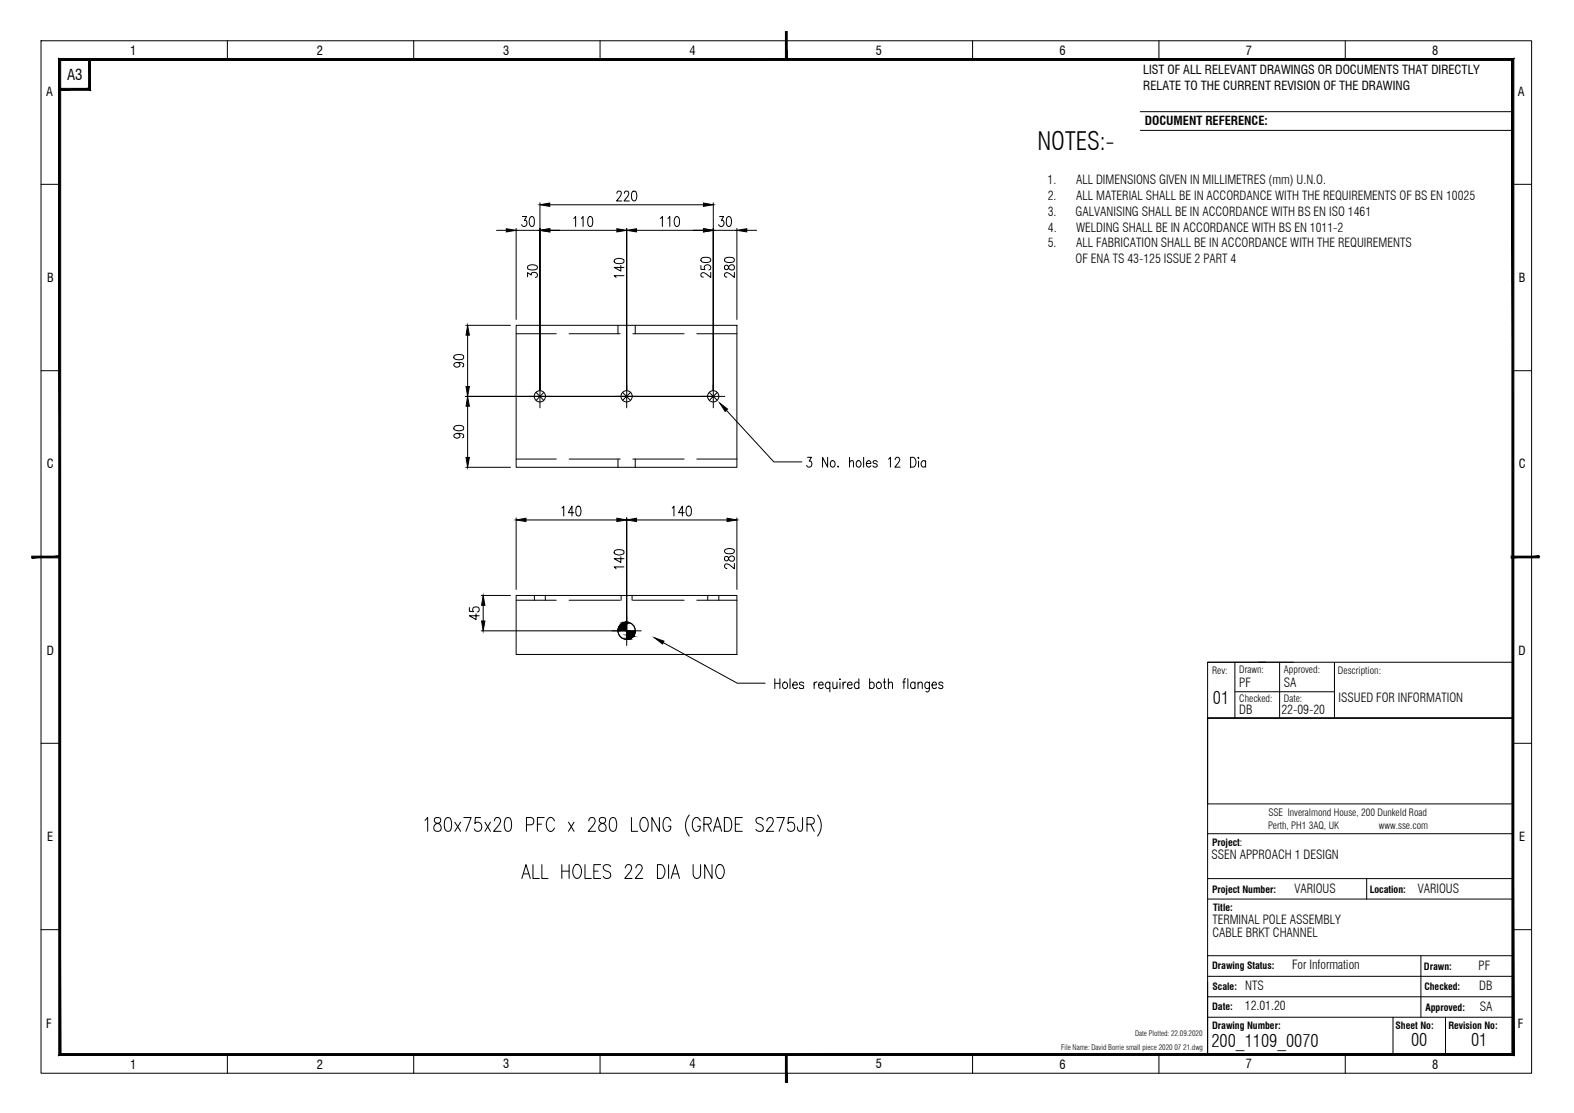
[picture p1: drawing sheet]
<svg xmlns="http://www.w3.org/2000/svg" width="420mm" height="297mm" viewBox="0 0 420 297" stroke-linecap="round" stroke-linejoin="round" font-family="sans-serif">
<!-- layer: Border -->
<g fill="none" stroke="#000" stroke-width=".27">
<path d="M304.4 29.8h99.4M304.4 34.8h99.4M322.4 176.7h81.4M345.2 176.7h-22.8v14.9h81.4h-81.4v89.8h81.4M356.2 176.7v14.9M403.8 213.5v18.1M322.4 222.5h81.4M322.4 234.5h81.4M322.4 239.9h81.4M364.8 234.5v5.4M322.4 255.1h81.4M379.3 255.1v16.4"/>
<path d="M322.4 260.6h81.4M322.4 266h81.4M322.4 271.5h81.4M371.8 271.5v9.9M385.9 271.5v9.9"/>
</g>
<!-- layer: Border Grid -->
<g fill="none" stroke="#000" stroke-width=".27">
<path d="M11 10.9h397.8v275.5h-397.8zM60.7 10.9v5M110.4 10.9v5M160.2 10.9v5M259.6 10.9v5M309.4 10.9v5M359.1 10.9v5M11 49.2h4.9M403.8 49.2h5M11 98.9h4.9M403.8 98.9h5M11 198.4h4.9"/>
<path d="M403.8 198.4h5M11 248.1h4.9M403.8 248.1h5M60.7 281.4v5M110.4 281.4v5M160.2 281.4v5M259.6 281.4v5M309.4 281.4v5M359.1 281.4v5"/>
</g>
<!-- layer: Border -->
<g fill="#000" stroke="#000" stroke-width=".27">
<path d="M15.7 15.6l.5 .5 387.9-.5zM16.2 16.1l387.9-.5-.5 .5zM404.1 15.6l-.5 .5 .5 265.6zM403.6 16.1l.5 265.6-.5-.5zM15.7 281.7h388.4l-.5-.5zM16.2 281.2h387.4l-387.9 .5zM15.7 15.6v266.1l.5-.5zM15.7 15.6l.5 .5v265.1z"/>
<path d="M15.9 23.6v.5l7.8-.5zM15.9 24.1l7.8-.5 .5 .5zM23.7 15.9v7.7l.5 .5zM23.7 15.9h.5v8.2z"/>
</g>
<!-- layer: 0 -->
<g fill="#000" stroke="#000" stroke-width=".27">
<path d="M209.7 8.4v7.5h.4zM209.7 8.4h.4v7.5z"/>
<path d="M8.5 148.9h7.4v-.5zM8.5 148.4h7.4l-7.4 .5z"/>
<path d="M403.4 148.9h7.5v-.5zM403.4 148.4h7.5l-7.5 .5z"/>
<path d="M209.7 281.4v7.5h.4zM209.7 281.4h.4v7.5z"/>
</g>
<path d="M329.6 176.7v14.9M335.9 176.7h2M341.6 176.7v14.9M403.8 176.7v14.9M322.4 191.6h81.4v22.9h-81.4zM329.6 184.6h26.6" fill="none" stroke="#000" stroke-width=".27"/>
<!-- layer: PDF31_Text -->
<g fill="none" stroke="#000" stroke-width=".27">
<path d="M113.4 218.9l.8-.7v3.7M116.1 218.4a.81 .81 0 0 0 .3 1.2 1.18 1.18 0 0 1 1.3 .9 1.18 1.18 0 0 1-.6 1.4 1.06 1.06 0 0 1-1.3-.8 1.06 1.06 0 0 1 .9-1.3l.5-.2a.77 .77 0 0 0 .4-.7 .77 .77 0 0 0-.5-.7zM119.1 218.4l.4-.2 .7 .2a3.8 3.8 0 0 1 0 3.3l-.7 .2a1.69 1.69 0 0 1-.9-2.1l.1-.9zM121.4 219.4l1.6 2.5M123 219.4l-1.6 2.5M123.8 218.2h2l-1.4 3.7M128.3 218.2h-1.4l-.1 1.6a1.19 1.19 0 0 1 1.9 .6 1.19 1.19 0 0 1-1.4 1.5l-.4-.2-.3-.5M129.4 219.4l1.5 2.5M130.9 219.4l-1.5 2.5M132 219.1l.1-.6 .4-.3 .8 .2a1.21 1.21 0 0 1-.1 1.7l-1.4 1.8h2M135 218.4l.7-.2a1.86 1.86 0 0 1 .9 2.1l-.4 1.4-.7 .2a1.82 1.82 0 0 1-.9-2.1zM143.5 220h1.1"/>
<path d="M145.3 218.2h-1.8v3.7M148 219.1a1.01 1.01 0 0 0-1-1 1.01 1.01 0 0 0-1 1 2.05 2.05 0 0 0 1 2.8 1.2 1.2 0 0 0 1-.9M151.8 219.4l1.4 2.5M153.2 219.4l-1.4 2.5M157.2 219.1l.3-.7 .8-.2a1.17 1.17 0 0 1 .1 1.9l-1.4 1.8h2M160.1 218.4a.81 .81 0 0 0 .3 1.2 1.2 1.2 0 0 1 1.3 .8 1.2 1.2 0 0 1-.6 1.5 1.07 1.07 0 0 1-1.3-.8 1.07 1.07 0 0 1 .9-1.3l.6-.2a.8 .8 0 0 0 .4-.7 .8 .8 0 0 0-.6-.7zM163.1 218.4l.7-.2a2.32 2.32 0 0 1 .7 3l-.3 .5-.7 .2a1.69 1.69 0 0 1-.9-2.1l.2-.9zM168.6 218.2v3.7h1.6M171.3 218.4a.91 .91 0 0 1 1-.2 .91 .91 0 0 1 .6 .9 2.34 2.34 0 0 1-.7 2.8 1.53 1.53 0 0 1-1.4-2.1zM176 218.2v3.7l-2-3.7v3.7M179.1 219.1a.98 .98 0 0 0-1.6-.7 2.49 2.49 0 0 0 .3 3.5 1.08 1.08 0 0 0 1.3-1.4h-.7M184 217.5a4.5 4.5 0 0 0 0 5.6"/>
<path d="M186.9 219.1a1 1 0 0 0-1-1 1 1 0 0 0-1 1 2.29 2.29 0 0 0 .8 2.8 1.08 1.08 0 0 0 1.2-1.4h-.7M187.9 220h1.3a.92 .92 0 0 0 .7-.9 .92 .92 0 0 0-.7-.9h-1.3v3.7M188.9 220l1 1.9M193.4 218.2h.9a1.8 1.8 0 0 1 1 2.3 1.35 1.35 0 0 1-1 1.4h-.9zM196.3 220h1.1M198.1 218.2h-1.8v3.7h1.8M203.7 218.7a1.02 1.02 0 0 0-1.1-.5 1.02 1.02 0 0 0-.8 .9l.2 .5 1.2 .5a.94 .94 0 0 1 .5 1.2 .94 .94 0 0 1-1.2 .6l-.7-.5M204.7 219.1v-.2a.93 .93 0 0 1 1.2-.7 1.2 1.2 0 0 1 .1 1.9l-1.4 1.8h1.9M207.4 218.2h2l-1.4 3.7M211.9 218.2h-1.4l-.2 1.6a1.06 1.06 0 0 1 1.4-.3 1.06 1.06 0 0 1 .5 1.3 1 1 0 0 1-.8 1.1 1 1 0 0 1-1.2-.7M214.2 218.2l-.1 3.3a.6 .6 0 0 1-.5 .4 .6 .6 0 0 1-.6-.4l-.1-.8M215.4 220h1.2a.9 .9 0 0 0 .8-.9 .9 .9 0 0 0-.8-.9h-1.2v3.7"/>
<path d="M216.4 220l1 1.9M218.2 217.5a4.5 4.5 0 0 1 0 5.6M139.3 234.4l1.1-3.6 1.1 3.6M139.7 233.2h1.4M140.5 220.1h1.3a1.01 1.01 0 0 0 .7-.9 1.01 1.01 0 0 0-.7-1h-1.3v3.7M142.3 230.8v3.6h1.7M144.6 230.8v3.6h1.7M150 230.8v3.6M150 232.5h1.9M151.9 230.8v3.6M153.5 230.9a1.11 1.11 0 0 1 1.2 0 1.11 1.11 0 0 1 .5 1.2l-.1 1.4a1 1 0 0 1-1 .9 1 1 0 0 1-1-.8l-.2-1.6zM156.2 230.8v3.6h1.6"/>
<path d="M158.5 232.5h1.2M160.3 230.8h-1.8v3.6h1.8M163 231.3a1.06 1.06 0 0 0-1.1-.6 1.06 1.06 0 0 0-.9 .9l.6 .8 .9 .3a.96 .96 0 0 1 .5 1.2 .96 .96 0 0 1-1.3 .5l-.7-.5M166.9 231.6l.3-.7 .9-.1a1.19 1.19 0 0 1 .1 1.9l-1.4 1.7h1.9M169.7 231.6l.2-.5 .4-.3 .8 .1a1.17 1.17 0 0 1-.1 1.8l-1.4 1.7h2M175.5 230.8h1a2.13 2.13 0 0 1 0 3.6h-1zM178.5 230.8v3.6M179.1 234.4l1.2-3.6 1.1 3.6M179.6 233.2h1.4M185 230.8v2.6a1 1 0 0 0 1 1.1 1 1 0 0 0 1-1.1v-2.6M190.1 230.8v3.6l-2-3.6v3.6M190.4 221.9l1.1-3.7 1.1 3.7"/>
<path d="M190.8 220.7h1.5M191.6 230.9l.3-.1a1.6 1.6 0 0 1 1.4 2.2l-.1 .6a.98 .98 0 0 1-1.6 .7 2.55 2.55 0 0 1 0-3.4z"/>
</g>
<!-- layer: PDF31_EL-Steel -->
<g fill="none" stroke="#000" stroke-width=".27">
<path d="M137.8 86.8h58.9v37.9h-58.9zM165 86.8v2.3M169.6 86.8v2.3M165 122.5v2.2M169.6 122.5v2.2M137.8 158.9h58.9v15.8h-58.9zM142.6 158.9v1.3M145.6 158.9v1.3M165.8 158.9v1.3M168.7 158.9v1.3M188.9 158.9v1.3M191.9 158.9v1.3"/>
<circle cx="167.3" cy="168.3" r="2.31"/>
</g>
<!-- layer: PDF31_EL-Steel-Hidd -->
<path d="M137.8 89.1h10.7M151.9 89.1h13.7M168.9 89.1h13.7M186 89.1h10.7M137.8 122.5h10.7M151.9 122.5h13.7M168.9 122.5h13.7M186 122.5h10.7M137.8 160.2h10.7M151.9 160.2h13.7M168.9 160.2h13.7M186 160.2h10.7" fill="none" stroke="#000" stroke-width=".27"/>
<!-- layer: PDF31_Dimensions -->
<g fill="#000" stroke="#000" stroke-width=".27">
<path d="M144.1 54.7l2.7-.5v.9zM187.8 54.2l2.6 .5-2.6 .4zM135.2 61l2.6 .5-2.6 .4zM144.1 61.5l2.7-.5v.9zM164.7 61l2.6 .5-2.6 .4zM167.3 61.5l2.6-.5v.9zM187.8 61l2.6 .5-2.6 .4zM196.7 61.5l2.6-.5v.9zM124.8 86.8l.5 2.7h-.9zM124.4 103.2h.9l-.5 2.6zM124.8 105.8l.5 2.6h-.9zM192.1 107.6l2.1 1.6-.6 .6z"/>
<path d="M124.4 122.1h.9l-.5 2.6zM137.8 138.8l2.6-.5v.9zM164.7 138.3l2.6 .5-2.6 .4zM167.3 138.8l2.6-.5v.9zM194.1 138.3l2.6 .5-2.6 .4zM129 158.9l.4 2.6h-.8zM128.6 165.7h.8l-.4 2.7zM174.7 170.2l2.5 .9-.3 .8z"/>
</g>
<g fill="none" stroke="#000" stroke-width=".27">
<path d="M139.4 57.8h1.2l-.6 1a.78 .78 0 0 1 .6 1.2 .78 .78 0 0 1-1.3-.1M141.6 58l.5-.2a1.24 1.24 0 0 1 .5 1.5l-.2 1-.6 .2a1.91 1.91 0 0 1-.2-2.5zM144.1 54.1v50.1M146.8 54.7h41M153.1 58.3l.6-.5v2.7M155.2 58.3l.4-.5v2.7M157.2 58l.5-.2a1.87 1.87 0 0 1 0 2.7h-.3a2.06 2.06 0 0 1-.2-2.5zM164.7 51.6l.3-.6 .7 .1 .1 .4-.2 .9-1 1.2h1.4M166.7 51.6l.3-.6 .7 .1 .1 .4-.2 .9-1 1.2h1.4M168.9 51.1l.5-.1a1.45 1.45 0 0 1 .5 2.1l-.2 .4-.5 .1a1.9 1.9 0 0 1-.3-2.5zM176.3 58.3l.5-.5v2.7M178.3 58.3l.5-.5v2.7"/>
<path d="M180.3 58l.4-.2a1.7 1.7 0 0 1 0 2.7h-.1a1.86 1.86 0 0 1-.3-2.5zM190.4 54.1v50.1M192.1 57.8h1.1l-.6 1a.78 .78 0 0 1 .6 1.2 .78 .78 0 0 1-1.4-.1M194.2 58l.5-.2a1.78 1.78 0 0 1 0 2.7h-.2a1.99 1.99 0 0 1-.3-2.5zM132.5 61.5h2.7M137.8 61v24.3M137.8 61.5h6.3M140.8 73.9v-1.1l1 .6a.79 .79 0 0 1 1.1-.7 .79 .79 0 0 1 .3 1.3h-.3M140.9 71a1.94 1.94 0 0 1 2.6 .2v.3a1.6 1.6 0 0 1-2.2 .5l-.4-.2zM144.1 61v43.2v-43.2M149.4 61.5h-2.6h17.9M164.1 69.3a2.55 2.55 0 0 1 2.4 0l.1 .5a1.54 1.54 0 0 1-2.1 .5l-.6-.5z"/>
<path d="M165.7 70.9v1.4l-1.8-.9h2.7M166.6 73.6h-2.7l.6 .4M167.3 61v43.2v-43.2M169.9 61.5h17.9h-2.7M187.1 70.9v1l1.1 .1a.81 .81 0 0 1 .1-1.1 .81 .81 0 0 1 1.1 0 .81 .81 0 0 1 .1 1.1l-.3 .1M187.2 69l1-.3a1.12 1.12 0 0 1 1.5 .8 1.72 1.72 0 0 1-2.6 0zM189.7 72.7v1.3l-1.2-.9a.71 .71 0 0 0-1-.3 .71 .71 0 0 0-.3 1l.5 .2M190.4 61v43.2v-43.2M190.4 61.5h6.3M193.5 70.9a.66 .66 0 0 0-.1 .7 .66 .66 0 0 0 .6 .4l.3-.1a1.08 1.08 0 0 1 .5-1 1.08 1.08 0 0 1 1.1 0 .77 .77 0 0 1-.3 1.2 1.16 1.16 0 0 1-1.3-1.2zM193.5 69l1-.3a1.2 1.2 0 0 1 1.5 .6v.2a1.72 1.72 0 0 1-2.6 0zM196 72.7v1.3l-1.6-1.1h-.8l-.2 .7 .2 .3 .4 .1"/>
<path d="M196.7 61v24.3M199.3 61.5h2.7M121.3 94.9l1-.3a1.18 1.18 0 0 1 1.5 .6v.2a1.18 1.18 0 0 1-1.5 .6l-1-.3zM122 96.7a.64 .64 0 0 1 .7 .3 .64 .64 0 0 1 0 .7 .78 .78 0 0 1-1 .3 .78 .78 0 0 1-.4-1 2.31 2.31 0 0 1 2.4 0 .59 .59 0 0 1-.3 .9M124.3 86.8h12M124.8 89.5v13.7M121.3 113.9a2.27 2.27 0 0 1 2.4 0l.1 .4a1.45 1.45 0 0 1-2.1 .6l-.4-.2zM122 115.7a.66 .66 0 0 1 .7 .3 .66 .66 0 0 1 0 .7 .8 .8 0 0 1-1 .2 .8 .8 0 0 1-.4-.9 2.31 2.31 0 0 1 2.4 0 .59 .59 0 0 1-.3 .8M124.3 105.8h66.2h-66.2M124.8 108.4v13.7M193.9 109.5l12.7 13.8h7.4M124.3 124.7h12"/>
<path d="M137.8 138.2v19.1M140.4 138.8h24.3M150 135.6l.5-.5v2.6M153.2 136.8h-1.5l1-1.7v2.6M154 135.2l.5-.1a1.6 1.6 0 0 1 .5 2.1l-.2 .4-.5 .1a1.54 1.54 0 0 1-.5-2.1zM167.3 138.2v28.6v-28.6M169.9 138.8h24.2M179.4 135.6l.5-.5v2.6M182.7 136.8h-1.6l1-1.7v2.6M183.5 135.2l.4-.1a1.66 1.66 0 0 1 0 2.6h-.1a1.84 1.84 0 0 1-.3-2.5zM196.7 138.2v19.1M215.5 122h1.1l-.6 1.1a.77 .77 0 0 1 .7 1.1 .77 .77 0 0 1-1.4 0"/>
<path d="M220.9 122v2.7l-1.3-2.7v2.7M221.9 123.1a.84 .84 0 0 1 1.1 .5 .84 .84 0 0 1-.6 1.1h-.2a1.02 1.02 0 0 1-.3-1.6zM223.7 124.4v.3zM226.8 123.4l.5-.5 .4 .2 .1 1.6M226.8 122v2.7M228.8 123.1a.54 .54 0 0 1 .9 .2 .78 .78 0 0 1 .1 1 .78 .78 0 0 1-1 .2l-.3-.6zM230.5 122v2.7M231.3 123.7h1.2l-.3-.6a.84 .84 0 0 0-1 .5 .84 .84 0 0 0 .6 1.1l.7-.4M234.2 123.3a.61 .61 0 0 0-.6-.4 .61 .61 0 0 0-.6 .4l.4 .4 .6 .2 .2 .4a.64 .64 0 0 1-.6 .4 .64 .64 0 0 1-.6-.4M237.2 122.6l.5-.6v2.7M239 122.7l.4-.7h.4l.3 .3a.82 .82 0 0 1-.3 1.1l-.9 1.3h1.4M243.1 122h.7a1.52 1.52 0 0 1 0 2.7h-.7z"/>
<path d="M245.2 122v.3zM245.2 123.1v1.6M247.1 123.3l-.2-.2a.78 .78 0 0 0-1 .7 .78 .78 0 0 0 1 .7l.2-.2M247.1 122.9v1.8M128.5 158.9h7.8M164.1 147l1-.3a1.1 1.1 0 0 1 1.5 .8 1.6 1.6 0 0 1-2.1 .5l-.6-.5zM165.7 148.6v1.5l-1.8-1h2.7M166.6 151.3h-2.7l.6 .5M193.5 148.6l-.1 .7a.52 .52 0 0 0 .5 .4 .52 .52 0 0 0 .5-.3 .84 .84 0 0 1 .8-1 .84 .84 0 0 1 .8 .9 .88 .88 0 0 1-1 .4 .88 .88 0 0 1-.6-.9l-.4-.3zM193.5 146.7a1.95 1.95 0 0 1 2.5 .3v.2a1.16 1.16 0 0 1-1.5 .6l-1-.3zM196 150.4v1.4l-1.6-1.2a.63 .63 0 0 0-1 .3 .63 .63 0 0 0 .5 .8h.1M125.3 162.1v1.1h1.1a.71 .71 0 0 1 .1-1.1 .84 .84 0 0 1 1.2 0 .84 .84 0 0 1 0 1.1l-.3 .1"/>
<path d="M127.1 163.8v1.6l-1.8-1.1h2.6M128.5 168.4h37.2M129 161.5v4.2M177 171.5l19.8 10.8h7.4M206.8 181.1v2.7M206.8 182.4h1.4M208.2 181.1v2.7M209 182.4l.2-.2a.83 .83 0 0 1 1.1 .4 .83 .83 0 0 1-.4 1.1l-.2 .1a.87 .87 0 0 1-.8-.5 .87 .87 0 0 1 .1-.9zM210.9 181.1v2.7M211.6 182.8h1.2l-.2-.6a.57 .57 0 0 0-.9 .2l-.1 .4a.75 .75 0 0 0 .8 1l.4-.4M214.5 182.4a.64 .64 0 0 0-.5-.4 .64 .64 0 0 0-.6 .4l.1 .3 .7 .2a.48 .48 0 0 1 .2 .8 .75 .75 0 0 1-1-.3M217.3 182v1.8"/>
<path d="M218.1 182l-.5 .2-.3 .6M218.5 182.8h1.2l-.2-.6a.83 .83 0 0 0-1.1 .4 .83 .83 0 0 0 .4 1.1l.5 .1 .4-.4M221.5 182.4a.58 .58 0 0 0-.5-.4 .58 .58 0 0 0-.5 .4 .82 .82 0 0 0-.1 1 .82 .82 0 0 0 .9 .3l.2-.3M221.5 182v2.7M222.3 182l.1 1.7h.7l.3-.4M223.4 182v1.8M224.2 181.1v.3zM224.2 182.2v1.6M225 182v1.8M225.8 182l-.5 .2-.3 .6M226.2 182.8h1.2v-.3a.6 .6 0 0 0-.5-.5 .6 .6 0 0 0-.6 .4 .84 .84 0 0 0 0 1 .84 .84 0 0 0 1 .3l.1-.3M229.3 182.4a.61 .61 0 0 0-.6-.4 .61 .61 0 0 0-.5 .4 .82 .82 0 0 0-.1 1 .82 .82 0 0 0 1 .3l.2-.3"/>
<path d="M229.3 181.1v2.7M232.1 182.4a.64 .64 0 0 1 .6-.4 .64 .64 0 0 1 .6 .4 .84 .84 0 0 1 0 1 .84 .84 0 0 1-1 .3l-.2-.3M232.1 181.1v2.7M235.7 182h.8M236.1 181.1v2.2l.1 .4 .3 .1M237.1 182.5l.6-.5 .5 .2v1.6M237.1 181.1v2.7M240.9 182h.8M241.8 181.1l-.4 .2-.1 .4v2.1M242.3 181.1v2.7M244.2 182.4l-.1-.2a.59 .59 0 0 0-1 .2v.4a.71 .71 0 0 0 .2 .8 .71 .71 0 0 0 .8 .1l.1-.3M244.2 182v1.8"/>
<path d="M245.1 182.5l.5-.5 .5 .2 .1 1.6M245.1 182v1.8M248.1 182l-.1 2.4-.3 .3-.5-.2M248.1 182.4a.64 .64 0 0 0-.6-.4 .64 .64 0 0 0-.5 .4l-.1 .4a.75 .75 0 0 0 .8 1l.4-.4M248.8 182.8h1.2v-.3a.55 .55 0 0 0-.5-.5 .55 .55 0 0 0-.6 .4 .82 .82 0 0 0 0 1 .82 .82 0 0 0 .9 .3l.2-.3M251.7 182.4a.61 .61 0 0 0-.6-.4 .61 .61 0 0 0-.5 .4l.1 .3 .9 .3 .1 .4a.61 .61 0 0 1-.6 .4 .61 .61 0 0 1-.5-.4"/>
<circle cx="234.6" cy="182.8" r=".81"/>
</g>
<!-- layer: PDF31_EL-Holes -->
<g fill="none" stroke="#000" stroke-width=".27">
<path d="M141 105.8h6.2M143.1 104.7l2 2.1M144.1 102.7v6.1M145.1 104.7l-2 2.1M164.2 105.8h6.1M166.2 104.7l2.1 2.1M167.3 102.7v6.1M168.3 104.7l-2.1 2.1M187.4 105.8h6M189.3 104.7l2.2 2.1M190.4 102.7v6.1M191.5 104.7l-2.2 2.1"/>
<path d="M163.4 168.4h7.7M167.3 164.5v7.8"/>
<circle cx="144.1" cy="105.8" r="1.5"/>
<circle cx="167.3" cy="105.8" r="1.5"/>
<circle cx="190.4" cy="105.8" r="1.5"/>
<circle cx="167.3" cy="168.3" r="2.31"/>
</g>
<g fill="#000" stroke="#000" stroke-width=".27">
<path d="M166.9 166.1l.4-.1zM167.3 170.6h.8z"/>
<path d="M166.9 166.1l.4 .1zM166.5 166.2h.8zM166.5 166.2l.8 .2v-.2zM166.1 166.4l.4-.2 .8 .2zM166.1 166.4l1.2 .2v-.2zM165.8 166.6l.3-.2 1.2 .2zM165.8 166.6l1.5 .3v-.3zM165.8 166.6l1.5 .3h-1.8zM165.5 166.9l1.8 .3v-.3zM165.5 166.9l1.8 .3h-2zM165.3 167.2l2 .4v-.4zM165.3 167.2l2 .4h-2.2zM165.1 167.6l2.2 .4v-.4zM165.1 167.6l2.2 .4h-2.3zM165 168l2.3 .4v-.4zM165 168l2.3 .4h-2.3z"/>
<path d="M167.3 170.6h.4zM167.3 170.6h.4z"/>
<path d="M167.3 168.4l2.2 .4 .1-.4zM167.3 168.4l2.2 .4h-2.2zM167.3 168.8l2.1 .4 .1-.4zM167.3 168.8l2.1 .4h-2.1zM167.3 169.2l2 .3 .1-.3zM167.3 169.2l2 .3h-2zM167.3 169.5l1.8 .4 .2-.4zM167.3 169.5l1.8 .4h-1.8zM167.3 169.9l1.4 .2 .4-.2zM167.3 169.9l1.4 .2h-1.4zM167.3 170.1l1.1 .2 .3-.2zM167.3 170.1l1.1 .2h-1.1zM167.3 170.3l.8 .3 .3-.3zM167.3 170.3l.8 .3h-.8z"/>
</g>
<text font-size="6.7" x="276.9" y="40">NOTES:-</text>
<g font-size="4.7">
<text x="323.8" y="187.9">01</text>
<text x="323.4" y="279.4">200_1109_0070</text>
<text x="376.7" y="279.2">00</text>
<text x="392.7" y="279.2">01</text>
</g>
<text font-size="4" x="17.9" y="21.3">A3</text>
<g font-size="3.3">
<text x="34.7" y="14.6">1</text>
<text x="84.6" y="14.6">2</text>
<text x="134.3" y="14.6">3</text>
<text x="184.1" y="14.6">4</text>
<text x="233.8" y="14.6">5</text>
<text x="282.9" y="14.6">6</text>
<text x="332.6" y="14.6">7</text>
<text x="382.3" y="14.6">8</text>
<text x="305.2" y="19.8">LIST OF ALL RELEVANT DRAWINGS OR DOCUMENTS THAT DIRECTLY</text>
<text x="305.2" y="24">RELATE TO THE CURRENT REVISION OF THE DRAWING</text>
<text x="12.3" y="25.6">A</text>
<text x="405.2" y="25.6">A</text>
<text x="305.6" y="33.5">DOCUMENT REFERENCE:</text>
<text x="279.6" y="49.2">1.</text>
<text x="279.7" y="53.4">2.</text>
<text x="287.3" y="49.2">ALL DIMENSIONS GIVEN IN MILLIMETRES (mm) U.N.O.</text>
<text x="287.3" y="53.4">ALL MATERIAL SHALL BE IN ACCORDANCE WITH THE REQUIREMENTS OF BS EN 10025</text>
<text x="279.7" y="57.6">3.</text>
<text x="287.1" y="57.6">GALVANISING SHALL BE IN ACCORDANCE WITH BS EN ISO 1461</text>
<text x="279.7" y="66">5.</text>
<text x="279.7" y="61.8">4.</text>
<text x="287.3" y="61.8">WELDING SHALL BE IN ACCORDANCE WITH BS EN 1011-2</text>
<text x="287.3" y="66">ALL FABRICATION SHALL BE IN ACCORDANCE WITH THE REQUIREMENTS</text>
<text x="287.1" y="70.2">OF ENA TS 43-125 ISSUE 2 PART 4</text>
<text x="12.6" y="75.3">B</text>
<text x="405.4" y="75.3">B</text>
<text x="12.5" y="125">C</text>
<text x="405.4" y="125">C</text>
<text x="12.5" y="174.8">D</text>
<text x="405.4" y="174.8">D</text>
<text x="330.8" y="183.5">PF</text>
<text x="342.7" y="183.4">SA</text>
<text x="330.8" y="190.6">DB</text>
<text x="342" y="190.6">22-09-20</text>
<text x="357.3" y="187.4">ISSUED FOR INFORMATION</text>
<text x="12.6" y="224.5">E</text>
<text x="405.5" y="224.5">E</text>
<text x="323.4" y="229.2">SSEN APPROACH 1 DESIGN</text>
<text x="345.6" y="238.3">VARIOUS</text>
<text x="378.4" y="238.3">VARIOUS</text>
<text x="323.6" y="246.7">TERMINAL POLE ASSEMBLY</text>
<text x="323.6" y="250">CABLE BRKT CHANNEL</text>
<text x="344.9" y="258.7">For Information</text>
<text x="394.7" y="258.8">PF</text>
<text x="332.3" y="269.7">12.01.20</text>
<text x="332.4" y="264.2">NTS</text>
<text x="394.8" y="264.3">DB</text>
<text x="395" y="269.7">SA</text>
<text x="12.3" y="274.2">F</text>
<text x="405.2" y="274.2">F</text>
<text x="34.7" y="285.2">1</text>
<text x="84.6" y="285.2">2</text>
<text x="134.3" y="285.2">3</text>
<text x="184.1" y="285.2">4</text>
<text x="233.8" y="285.2">5</text>
<text x="282.9" y="285.2">6</text>
<text x="332.6" y="285.2">7</text>
<text x="382.3" y="285.2">8</text>
</g>
<g font-size="2.7">
<text x="323.6" y="180">Rev:</text>
<text x="330.8" y="179.6">Drawn:</text>
<text x="342.7" y="179.6">Approved:</text>
<text x="357.2" y="180">Description:</text>
<text x="330.8" y="187.5">Checked:</text>
<text x="342.7" y="187.5">Date:</text>
<text x="338.5" y="221.1">Perth, PH1 3AQ, UK</text>
<text x="338.6" y="217.8">SSE Inveralmond House, 200 Dunkeld Road</text>
<text x="368.1" y="221.1">www.sse.com</text>
</g>
<g font-size="2.6">
<text x="323.5" y="225.8">Project:</text>
<text x="323.5" y="238.3">Project Number:</text>
<text x="365.6" y="238.3">Location:</text>
<text x="323.8" y="243.1">Title:</text>
<text x="323.5" y="258.7">Drawing Status:</text>
<text x="380.1" y="258.8">Drawn:</text>
<text x="323.5" y="269.6">Date:</text>
<text x="323.7" y="264.2">Scale:</text>
<text x="380.2" y="264.3">Checked:</text>
<text x="380.5" y="269.7">Approved:</text>
<text x="323.5" y="274.5">Drawing Number:</text>
<text x="372.5" y="274.5">Sheet No:</text>
<text x="386.6" y="274.5">Revision No:</text>
</g>
<g font-size="2">
<text x="283.2" y="280.1">File Name: David Borrie small piece 2020 07 21.dwg</text>
<text x="303" y="276.6">Date Plotted: 22.09.2020</text>
</g>
</svg>
